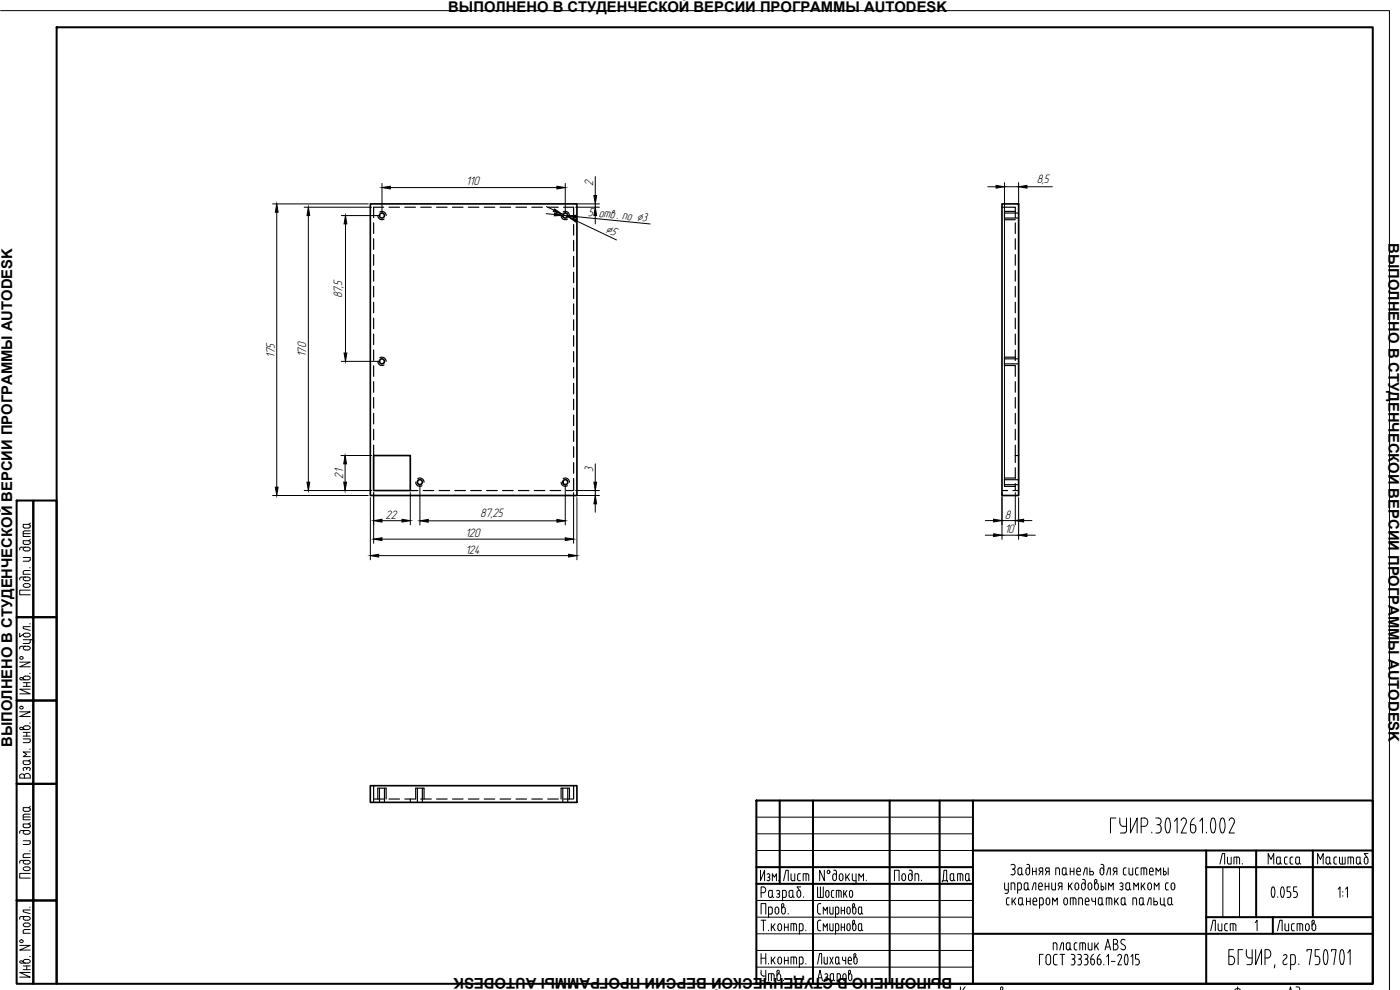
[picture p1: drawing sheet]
<svg xmlns="http://www.w3.org/2000/svg" width="420mm" height="297mm" viewBox="0 0 420 297" stroke-linecap="round" stroke-linejoin="round" font-family="sans-serif">
<g fill="none" stroke="#000" stroke-width=".5">
<path d="M111.1 61.2h62v87.5h-62zM300.7 61.2h5v87.5h-5zM112.1 136.7h11v10.5h-11zM111.1 235.7h62v5h-62z"/>
<circle cx="114.6" cy="64.7" r=".75"/>
<circle cx="169.6" cy="64.7" r=".75"/>
<circle cx="114.6" cy="108.4" r=".75"/>
<circle cx="126" cy="144.7" r=".75"/>
<circle cx="169.6" cy="144.7" r=".75"/>
</g>
<g fill="none" stroke="#000" stroke-width=".35">
<path d="M112.1 66.9v3.2M112.1 71.6v3.2M112.1 76.4v3.2M113.4 64.7a1.24 1.24 0 0 0 1.9 1.1M114 63.6a1.25 1.25 0 0 1 1.9 1.1M115.1 62.2h-3v3.1M116.7 62.2h3.2M121.5 62.2h3.2M126.3 62.2h3.1M131 62.2h3.2M135.8 62.2h3.2M140.5 62.2h3.2"/>
<path d="M145.3 62.2h3.2M150.1 62.2h3.2M154.8 62.2h3.2M159.6 62.2h3.2M164.4 62.2h3.1M168.4 64.7a1.24 1.24 0 0 0 1.9 1.1M169 63.6a1.24 1.24 0 0 1 1.9 1.1M169.1 62.2h3v3.6M172.1 67.4v3.1M172.1 72.1v3.2M172.1 76.9v3.2M300.7 62.2h4v3.1"/>
<path d="M301.5 63.9h4.2M301.5 65.4h4.2M304.7 63.4h-3.2v2.5h3.2M304.7 66.9v3.2M304.7 71.6v3.2M304.7 76.4v3.2M112.1 81.2v3.1M112.1 85.9v3.2M112.1 90.7v3.2M112.1 95.5v3.1M172.1 81.7v3.1M172.1 86.4v3.2"/>
<path d="M172.1 91.2v3.2M172.1 95.9v3.2M304.7 81.2v3.1M304.7 85.9v3.2M304.7 90.7v3.2M304.7 95.5v3.1M112.1 100.2v3.2M112.1 105v3.2M112.1 109.7v3.2M112.1 114.5v3.2M112.1 119.3v3.1M113.4 108.4a1.24 1.24 0 0 0 1.9 1.1"/>
<path d="M114 107.3a1.26 1.26 0 0 1 1.9 1.1M172.1 100.7v3.2M172.1 105.5v3.1M172.1 110.2v3.2M172.1 115v3.2M172.1 119.8v3.1M301.5 107.7h4.2M301.5 109.2h4.2M304.7 107.2h-3.2v2.5h3.2M304.7 100.2v3.2M304.7 105v3.2M304.7 109.7v3.2"/>
<path d="M304.7 114.5v3.2M304.7 119.3v3.1M112.1 124v3.2M112.1 128.8v3.2M112.1 133.6v3.1M172.1 124.5v3.2M172.1 129.3v3.2M172.1 134v3.2M172.1 138.8v3.2M304.7 136.7h1M304.7 124v3.2M304.7 128.8v3.2"/>
<path d="M304.7 133.6v5.2M123.1 147.2h2.3M124.8 144.7a1.24 1.24 0 0 0 1.8 1.1M125.4 143.6a1.25 1.25 0 0 1 1.9 1.1M127 147.2h3.2M131.8 147.2h3.1M136.5 147.2h3.2M141.3 147.2h3.2M146.1 147.2h3.1M150.8 147.2h3.2M155.6 147.2h3.2M160.3 147.2h3.2"/>
<path d="M165.1 147.2h3.2M168.4 144.7a1.24 1.24 0 0 0 1.9 1.1M169 143.6a1.24 1.24 0 0 1 1.9 1.1M172.1 143.6v3.6h-2.2M300.7 147.2h1.7M301.5 143.9h4.2M301.5 145.4h4.2M304 147.2h1.7M304.7 143.4h-3.2v2.5h3.2M304.7 140.3v3.2M304.7 145.1v2.1M112.1 235.7v5"/>
<path d="M112.1 239.7h3M113.4 239.7v-3.2h2.5v3.2M113.9 236.5v4.2M115.4 236.5v4.2M116.7 239.7h3.2M121.5 239.7h3.2M123.1 239.7v1M124.8 239.7v-3.2h2.5v3.2M125.3 236.5v4.2M126.3 239.7h3.1M126.8 236.5v4.2M131 239.7h3.2"/>
<path d="M135.8 239.7h3.2M140.5 239.7h3.2M145.3 239.7h3.2M150.1 239.7h3.2M154.8 239.7h3.2M159.6 239.7h3.2M164.4 239.7h3.1M168.4 239.7v-3.2h2.5v3.2M168.9 236.5v4.2M170.4 236.5v4.2M172.1 235.7v4h-3"/>
</g>
<g fill="none" stroke="#000" stroke-width=".6">
<path d="M17 8.2h395v287h-395zM5 150.2h5v35h-5zM10 150.2h7v35h-7zM5 185.2h5v25h-5zM10 185.2h7v25h-7zM5 210.2h5v25h-5zM10 210.2h7v25h-7zM5 235.2h5v35h-5zM10 235.2h7v35h-7zM227 240.2h185v55h-185zM234 240.2v25M244 240.2v55"/>
<path d="M267 240.2v55M282 240.2v55M292 240.2v55M292 255.2h120M362 255.2v40M377 255.2v20M394 255.2v20M5 270.2h5v25h-5zM10 270.2h7v25h-7zM227 260.2h65M227 265.2h65M362 260.2h50"/>
<path d="M362 275.2h50M382 275.2v5M292 280.2h120"/>
</g>
<g fill="none" stroke="#000" stroke-width=".3">
<path d="M.2 3.2h416.8v293.8M7 159.7v1.3h2.1M7 157.3h1.5a.56 .56 0 0 1 .6 .6 .56 .56 0 0 1-.6 .5h-1.3l-.2-.4zM9.1 156.9l-.6 .4M9.1 159.3h-1.6l-.5 .4M5.9 174l.3-.8 2.2-.1a.57 .57 0 0 1 .7 .6 .57 .57 0 0 1-.7 .6M7 162.9l.5 .4h1.3l.3-.4M7 167.3h2.1v.7l-.3 .3-1.8 .1M7 160.1h2.1M7.2 175.3l1.2-.2a.57 .57 0 0 1 .7 .6 .57 .57 0 0 1-.7 .5l-1.2-.2-.2-.3zM7.7 173.1a.57 .57 0 0 0-.7 .6 .57 .57 0 0 0 .7 .6M7.7 164.2a.57 .57 0 0 0-.7 .5 .57 .57 0 0 0 .7 .6h.7a.57 .57 0 0 0 .7-.6 .57 .57 0 0 0-.7-.5h-2.2l-.3 .8"/>
<path d="M7.7 174.3h.7M8.5 162.2a.53 .53 0 0 1 .6 .7M8.5 162.2h-1.5v.7M8.9 170.3h.2M9.1 161.8l-.6 .4M9.1 177.1h-3.2v1.4h3.2M9.1 171.2h-1.6l-.5 .4v.7h2.1M5.9 198.7h3.2l-3.2 1.4h3.2M5.9 190v1.1l1.2-.8M7 191.9l2.8 .1 .3 .9M7.2 190.1l1.2-.1a.57 .57 0 0 1 .7 .5 .57 .57 0 0 1-.7 .6l-1.2-.2-.2-.4zM7.7 193.9a.57 .57 0 0 0-.7 .6 .57 .57 0 0 0 .7 .5h.7a.57 .57 0 0 0 .7-.5 .57 .57 0 0 0-.7-.6l-2.2 .1-.3 .7"/>
<path d="M8.9 187.2h.2M9.1 191.9v.7l-.3 .4-1.8 .1M9.1 188h-2.1v.6l2.1 .5M5.9 213.6h3.2l-3.2 1.4h3.2M7 219.7h2.1M7 205.9h2.1M7 204.8h2.1M7.1 218.7l-.4-.4a.39 .39 0 0 0-.7 0 .39 .39 0 0 0 .4 .6h2M7.1 203.7l-.4-.3a.39 .39 0 0 0-.7 0 .39 .39 0 0 0 .4 .6h2a.57 .57 0 0 0 .7-.6 .57 .57 0 0 0-.7-.5h-.7a.57 .57 0 0 0-.7 .5 .57 .57 0 0 0 .7 .6M7.7 218.9a.57 .57 0 0 1-.7-.6 .57 .57 0 0 1 .7-.5h.7a.57 .57 0 0 1 .7 .5 .57 .57 0 0 1-.7 .6M8 204.8v1.1M8 219.7v1.2"/>
<path d="M8.9 216.9h.2M8.9 202h.2M9.1 206.8h-3.2l3.2 1.4h-3.2M6.1 232.4l.8-.2 .4 .6a.89 .89 0 0 1 .9-.7 .89 .89 0 0 1 .9 .7v.7h-3.2zM7 221.7h2.1v.7l-.3 .4h-1.8M7 220.9h2.1M7.3 232.8v.7M7.5 229.4h1M8 230.7a.55 .55 0 0 0-.8-.4 .55 .55 0 0 0-.1 .9M8 230.7a.55 .55 0 0 1 .8-.4 .55 .55 0 0 1 .1 .9M8 230.7v.2M8.5 228.3a.56 .56 0 0 1 .6 .5 .56 .56 0 0 1-.6 .6"/>
<path d="M8.5 228.3h-1.5v.9l.5 .2M8.9 224.8h.2M9.1 227.9l-.6 .4M9.1 225.6h-2.1l1 .7-1 .7h2.1M6.4 258.1l-.4 .2-.1 .7M6.4 258.1h2M7 252.3h2.1v.7M7 242.3h1.5a.56 .56 0 0 1 .6 .6 .56 .56 0 0 1-.6 .5h-1.3l-.2-.4zM7 245.1h2.1M7.7 258.1a.57 .57 0 0 0-.7 .6 .57 .57 0 0 0 .7 .5l.7 .1a.57 .57 0 0 0 .7-.6 .57 .57 0 0 0-.7-.6M7.7 249.2a.57 .57 0 0 0-.7 .5 .57 .57 0 0 0 .7 .6h.7a.57 .57 0 0 0 .7-.6 .57 .57 0 0 0-.7-.5h-2.2l-.3 .8M8.5 247.2l.6 .4"/>
<path d="M8.5 247.2h-1.5v.7l.2 .4a1.83 1.83 0 0 0 1.8-.2l.1-.5M8.9 255.3h.2M9.1 253l-.6 .4h-1.5M9.1 246.8l-.6 .4M9.1 241.9l-.6 .4M9.1 256.2h-1.6l-.5 .4v.7h2.1M9.1 244.3h-1.6l-.5 .4v1.3h2.1M227 255.2h65M227 250.2h65M227 245.2h65M303.4 259.5a.73 .73 0 0 1 1.2 .3 .73 .73 0 0 1-.8 1M308.2 259.4h.6l.2 .5"/>
<path d="M309 259.9v1.9M330.4 259.4l.8 .2 .1 2.2a.57 .57 0 0 1-.6 .7 .57 .57 0 0 1-.6-.7v-.7a.57 .57 0 0 1 .6-.7 .57 .57 0 0 1 .6 .7M334.9 245.4h-1.6v4.5M336.1 245.4a2.38 2.38 0 0 0 .4 2.3l.6 .2M337.1 247.9h1M338.1 245.4l-.1 4.1-.3 .4h-1.4M339.3 245.4v4.5l2-4.5v4.5M342.5 247.9h1a1.28 1.28 0 0 0 1-1.2 1.28 1.28 0 0 0-1-1.3h-1v4.5M345.7 249.7v.2M346.9 245.4h.8a1.03 1.03 0 0 1 .8 1 1.03 1.03 0 0 1-.8 1M347.3 247.4h.4M347.7 247.4a.92 .92 0 0 1 .8 1"/>
<path d="M348.5 248.9a.92 .92 0 0 1-.8 1h-.8M348.5 248.4v.5M350.9 245.7l.4 1.7-.4 2.3M350.9 245.7l-.4-.3a3.1 3.1 0 0 0-.6 3.7l.4 .8 .6-.2M352.5 246.4l.8-1v4.5M354.5 246.2a.87 .87 0 0 1 1.2-.6 .87 .87 0 0 1 .2 1.4M355.9 247l-1.4 2.9h1.6M357.3 247.4h.8M358.1 247.4a1.31 1.31 0 0 1 .9 1.3 1.31 1.31 0 0 1-.9 1.2 .92 .92 0 0 1-.8-1v-1.5M358.5 245.4l-1 1-.2 1M360.1 246.4l.8-1v4.5M362.1 249.7v.2"/>
<path d="M363.8 245.5l.3-.1a3.1 3.1 0 0 1 .6 3.7l-.2 .6-.4 .2a3.1 3.1 0 0 1-.6-3.7zM366.1 259.3l.7-3.2h.7v3.2M366.6 245.5l.3-.1a3.1 3.1 0 0 1 .6 3.7l-.2 .6-.4 .2a3.1 3.1 0 0 1-.6-3.7zM368.4 257.2v1.8l.4 .2 .7 .1v-2.1M368.9 246.2a.87 .87 0 0 1 1.2-.6 .87 .87 0 0 1 .2 1.4M370.4 247l-1.5 2.9h1.6M371.2 257.2v2.1M371.6 257.2l.4 .5v1.6M371.6 257.2h-1.3v2.1M372.9 259.1v.2M5.9 275.4v.4M7.2 277.1l1.2-.2a.57 .57 0 0 1 .7 .6 .57 .57 0 0 1-.7 .6l-1.2-.2-.2-.4z"/>
<path d="M7.2 260.3l1.2-.2a.57 .57 0 0 1 .7 .6 .57 .57 0 0 1-.7 .5l-1.2-.1-.2-.4zM7.7 275a.57 .57 0 0 0-.7 .5 .57 .57 0 0 0 .7 .6h.7a.57 .57 0 0 0 .7-.6 .57 .57 0 0 0-.7-.5h-2l-.5 .4M8.9 272.2h.2M9.1 278.9h-1.6l-.5 .4v.7h2.1M9.1 273h-2.1v.6l2.1 .5M9.1 262.1h-3.2v1.4h3.2M227 275.2h65M227 270.2h65M228.2 261.1v3.2l1.3-3.2v3.2M228.4 267.9h.7a.89 .89 0 0 0 .7-.9 .89 .89 0 0 0-.7-.9h-.7v3.2M228.4 274.3v-3.2h1.4v3.2M228.4 276.1h1.4"/>
<path d="M229.1 276.1v3.2M230.2 262.3a.53 .53 0 0 1 .9 .1 .53 .53 0 0 1-.4 .8M230.4 263.2h.3M230.7 279.1v.2M230.7 274.3h.7M230.7 263.2a.52 .52 0 0 1 .3 .8 .52 .52 0 0 1-.8 .1M231.3 272.1l.4 .3a1.84 1.84 0 0 1-.1 1.8l-.3 .1M231.4 272.2h-.7v3.1M231.5 277.2v2.1M231.8 268.7l-.5 .5M231.8 268.7l.4 .5M231.8 268.7v-1.5h-.7l-.4 .2v1.3a.53 .53 0 0 0 .7 .6"/>
<path d="M231.8 264.3v-2.1l.6 1 .6-1v2.1M231.9 278l.7 1.3M232.6 277.2l-1.1 1.3M232.8 272.4l.4-.3a1.3 1.3 0 0 1 .2 2.1h-.4l-.3-.4zM233.3 268.2h.3M233.4 277.8a.57 .57 0 0 1 .6-.7 .57 .57 0 0 1 .6 .7v.7a.57 .57 0 0 1-.6 .7 .57 .57 0 0 1-.6-.7M233.5 277.9v.6M233.6 268.2a.55 .55 0 0 1 .3 .8 .55 .55 0 0 1-.9 .1M233.6 267.2l.4 .5-.4 .5M234.8 272.3l.4-.5a.38 .38 0 0 0-.1-.6 .38 .38 0 0 0-.5 .3v2a.57 .57 0 0 0 .5 .8 .57 .57 0 0 0 .6-.7v-.7a.57 .57 0 0 0-.6-.8 .57 .57 0 0 0-.5 .8M234.9 269.3h.7M235.4 277.2v2.1"/>
<path d="M235.4 278.2h1.1M235.6 267.2h-.7v3.1M236 267.7l-.1 1.3-.4 .2M236.5 274.1v.2M236.5 277.2v2.1M236.8 267.7v1a.56 .56 0 0 0 .6 .6 .56 .56 0 0 0 .5-.6M237.2 267.2h.7v1.5M237.4 279.3v-2.1h1.4l.2 .5 .1 1.6M237.9 268.7l.5 .5M238.2 277.2v2.1M239.2 267.9v.7a.57 .57 0 0 0 .5 .7 .57 .57 0 0 0 .6-.7v-.7M239.9 279.3l.9-.1a1.83 1.83 0 0 0 .1-1.8l-.3-.2h-.7v3.1"/>
<path d="M241.2 269.1v.2M241.9 279.1v.2M245.4 266.1v3.2h1.7v-3.2M246.2 266.1v3.2M246.3 271.1l-.6 .1-.3 .4v1.9l.3 .7 .6 .1M246.3 276.1l-.6 .1-.3 .4v1.9l.3 .7 .6 .1M247.1 274.3v-2.1l.6 1 .6-1v2.1M247.1 279.3v-2.1l.6 1 .6-1v2.1M247.4 261.1v3.2l-1.4-3.2v3.2M247.9 267.3l.4-.2a1.41 1.41 0 0 1 .2 2.1h-.4l-.3-.4zM249 272.2v1.5l.4 .6h.6v-2.1M249 277.2l.1 1.8 .3 .2 .6 .1v-2.1"/>
<path d="M250.2 261.1l.8 .3v2.1a.57 .57 0 0 1-.5 .8 .57 .57 0 0 1-.6-.7v-.8a.57 .57 0 0 1 .6-.7 .57 .57 0 0 1 .5 .7M250.3 267.2h-.6l-.2 .5 .1 1.3 .7 .3M250.8 274.3h.6l.3-.3-.2-1.8h-.7v3.1M250.8 279.3l.6-.1 .3-.2v-1.3l-.3-.5h-.6v3.1M251 269.3v-2.1h1.3l.2 2.1M251.7 267.2v2.1M252 262.4l.4-.3a1.3 1.3 0 0 1 .2 2.1h-.4l-.3-.4zM252.5 272.2v2.1M252.5 277.2v2.1M252.5 273.2h.9M252.5 278.2h.9M253.2 267.2v2.1"/>
<path d="M253.4 272.2v2.1M253.4 277.2v2.1M253.6 268l.6 1.3M253.8 262.2v2.1M254.2 267.2l-1 1.4M254.3 263l.7 1.3M254.3 272.4l.4-.3a1.4 1.4 0 0 1 .2 2.1h-.4l-.3-.4zM254.3 277.3l.4-.2a1.4 1.4 0 0 1 .2 2.1h-.4l-.3-.4zM255 262.2l-1.2 1.4M255.1 267.3l.3-.2a1.41 1.41 0 0 1 .2 2.1h-.4l-.3-.4zM255.8 262.2v1.8l.4 .3h.7M255.9 272.9a.52 .52 0 0 1 .5-.8 .52 .52 0 0 1 .5 .8v.7a.53 .53 0 0 1-.5 .7 .53 .53 0 0 1-.5-.8"/>
<path d="M255.9 277.8a.52 .52 0 0 1 .5-.7 .52 .52 0 0 1 .5 .7v.7a.53 .53 0 0 1-.5 .7 .53 .53 0 0 1-.5-.7M256.1 272.3l.4-.6-.3-.6-.3 .4v2.1M256.1 277.3l.4-.6-.3-.6-.3 .4v2M256.9 262.2v2.8l-1 .3M257.8 264.3v-2.1l.7 1 .7-1v2.1M258.6 273.7v-1.5l-.6-.1-.3 .3-.1 1.3a.49 .49 0 0 0 .5 .6 .49 .49 0 0 0 .5-.6l.3 .6M258.6 278.7v-1.5h-.6l-.3 .2-.1 1.3a.49 .49 0 0 0 .5 .6 .49 .49 0 0 0 .5-.6l.3 .5M260 264.1v.2M268.4 264.3v-3.2h1.4v3.2M271.8 262.8a.57 .57 0 0 0-.6-.7 .57 .57 0 0 0-.5 .7v.8a.57 .57 0 0 0 .5 .7 .57 .57 0 0 0 .6-.8M271.8 262.9v.7M272.9 261.1l.8 .3v2.1a.57 .57 0 0 1-.5 .8 .57 .57 0 0 1-.6-.7v-.8a.57 .57 0 0 1 .6-.7 .57 .57 0 0 1 .5 .7"/>
<path d="M274.6 264.3v-2.1h.7l.3 .2 .1 1.9M276.6 264.1v.2M301.5 264.9v1.8l.4 .3h.7M302.6 264.9l-.1 2.9-.3 .3h-.6M302.9 269.4l-.6 .1-.3 .4 .1 1.3 .8 .3M303.4 267v-2.1h.7l.4 .3 .1 1.8M303.7 269.4v2.1M304 260.7a.86 .86 0 0 1 .6 1.2 .86 .86 0 0 1-1.2 .4M304.1 270.3l.7 1.2M304.8 269.4l-1.1 1.4M305.4 267l.9-.1a1.84 1.84 0 0 0 .2-1.7l-.4-.3h-.7v3.2M305.9 269.5l.9-.1v1.6a.56 .56 0 0 1-.6 .5 .56 .56 0 0 1-.5-.5z"/>
<path d="M305.9 260.4l-.4 .5 .1 1.3 .3 .3M305.9 260.4h.7v1.6M306.6 262l.4 .5M306.6 262a.53 .53 0 0 1-.7 .5M306.8 271l.4 .5M307.6 265l.9-.1v1.6a.56 .56 0 0 1-.6 .5 .56 .56 0 0 1-.5-.5zM308.1 269.4v2.1M308.1 270.5h1.1M308.5 266.5l.4 .5M309 261.1a.57 .57 0 0 0-.6-.7 .57 .57 0 0 0-.5 .7v.7a.57 .57 0 0 0 .5 .7 .57 .57 0 0 0 .6-.7M309.2 269.4v2.1M309.7 267l.6-2.1h.6v2.1"/>
<path d="M309.8 260.4v2.1M309.8 261.5h1.2M310 270.5h1.2a.63 .63 0 0 0-.4-1 .63 .63 0 0 0-.8 .6l.2 1.3 1 .1M311 260.4v2.1M311.7 266.5l.2 .4 .9 .1M311.7 266h1.1a.63 .63 0 0 0-.3-1 .63 .63 0 0 0-.8 .6v.9M312 271.5h.7M312.4 261.5l-.6 1M312.7 269.4l.3 .3a1.83 1.83 0 0 1-.1 1.7l-.2 .1M312.7 269.4h-.7v3.2M312.9 261.5l-.7-.1-.3-.2a.52 .52 0 0 1 .3-.8h.7v2.1M313.7 264.9v2.1"/>
<path d="M313.7 266h1.1M314.1 269.6l.4-.2a1.3 1.3 0 0 1 .2 2h-.4l-.3-.3zM314.3 261.5l-.5 1M314.8 264.9v2.1M314.9 261.5l-.7-.1-.4-.2a.52 .52 0 0 1 .4-.8h.7v2.1M315.6 264.9v1.6l.4 .5h.7v-2.1M315.9 271.5v-2.1l.7 1.1 .7-1.1v2.1M316.8 262.5v-2.1h.7l.4 .3 .1 1.8M318 264.9l-.4 .5 .4 .5M318 264.9h.7v2.1M318 266h.7M318.1 266l-.5 1"/>
<path d="M319.4 269.6l.4-.2a1.3 1.3 0 0 1 .2 2h-.4l-.3-.3zM319.9 262l.4 .5M319.9 262v-1.6h-.7l-.3 .3-.1 1.3a.52 .52 0 0 0 .7 .5M319.9 262l-.4 .5M320.7 264.9v2.1M321.1 265.8l.7 1.2M321.2 261.5h1.1M321.2 260.4v2.1M321.2 271.5v-2.1l1.5 .1 .2 .4v1.6M321.8 264.9l-1.1 1.4M322.1 269.4v2.1M322.3 260.4v2.1"/>
<path d="M322.8 265.1l.4-.2a1.3 1.3 0 0 1 .2 2h-.4l-.3-.3zM323.2 261.5h1.1a.63 .63 0 0 0-.3-1 .63 .63 0 0 0-.8 .6v1.1l.4 .3M323.6 262.5h.7M323.7 271.5v-2.1h.7l.4 .3 .1 1.8M324.9 263.9h.4M325.1 262.5l.6-2.1h.5v2.1M325.3 263.8l.4 .6v1.9a.57 .57 0 0 1-.6 .7 .57 .57 0 0 1-.5-.7v-.7a.57 .57 0 0 1 .5-.7 .57 .57 0 0 1 .6 .7M325.7 270.5h1.1a.63 .63 0 0 0-.3-1 .63 .63 0 0 0-.8 .6l.2 1.3 .9 .1M326.7 265.1l.4-.2a1.3 1.3 0 0 1 .2 2h-.4l-.3-.3zM327.1 260.4v2.1h.7M327.1 261.5h.7M327.7 269.4l.2 1 .9 .1"/>
<path d="M327.8 261.4l.4 .6-.4 .5M328.8 265l.3-.4a.38 .38 0 0 0 0-.7 .38 .38 0 0 0-.6 .4v2a.57 .57 0 0 0 .6 .7 .57 .57 0 0 0 .5-.7v-.7a.57 .57 0 0 0-.5-.7 .57 .57 0 0 0-.6 .7M328.8 269.4v2.1M329.8 269.5l1-.1v1.6a.56 .56 0 0 1-.6 .5 .56 .56 0 0 1-.6-.5zM330.5 264.9v2.1l.6-.1 .1-.7-.7-.2M330.7 271l.5 .5M331.9 264.9v2.1M332 271.5v-2.1l1.5 .1 .2 .4v1.6M332.1 262.5l.6-2.1h.5v2.1M332.7 267v-2.1l.7 1.1 .7-1.1v2.1M332.8 269.4v2.1M334.5 269.4v2.1"/>
<path d="M334.6 261.5l-.5 1M334.9 270.3l.8 1.2M335.2 261.5l-.7-.1-.4-.2a.52 .52 0 0 1 .4-.8h.7v2.1M335.7 269.4l-1.2 1.4M336.1 265.1a.55 .55 0 0 1 .9 0 .55 .55 0 0 1-.4 .8M336.3 266h.3M336.6 266a.55 .55 0 0 1 .4 .8 .55 .55 0 0 1-.9 0M336.7 269.5l.9-.1v1.6a.56 .56 0 0 1-.6 .5 .56 .56 0 0 1-.5-.5zM337.6 271l.4 .5M338 260.4l-.7 .1-.2 .4 .1 1.3 .8 .3M338.1 265l.9-.1v1.6a.56 .56 0 0 1-.6 .5 .56 .56 0 0 1-.5-.5zM338.8 260.4l.1 1.8 .3 .3h.7v-2.1"/>
<path d="M339 266.5l.4 .5M340 271.5v-2.1h.7l.3 .3 .1 1.8M340.3 267v-2.1l.7 1.1 .7-1.1v2.1M341.6 260.4l-.6 .1-.2 .4v1.3l.8 .3M342.5 262.5v-2.1l1.4 .1 .2 .4v1.6M342.5 264.9v2.1M342.9 265.8l.7 1.2M343.1 271v-1.6h-.7l-.4 .3-.1 1.3a.56 .56 0 0 0 .6 .5 .56 .56 0 0 0 .6-.5l.4 .5M343.3 260.4v2.1M343.6 264.9l-1.1 1.4M344.3 271.5l.6-2.1h.6v2.1M344.6 265.1l.4-.2a1.3 1.3 0 0 1 .2 2h-.4l-.3-.3z"/>
<path d="M345 261.5h1.1a.63 .63 0 0 0-.3-1 .63 .63 0 0 0-.8 .6l.2 1.3 .9 .1M346.3 269.4v2.1l.9-.1 .2-.4-.2-.5h-.9M346.4 267v-2.1l.7 1.1 .7-1.1v2.1M346.9 262.5v-2.1l.8 1.1 .7-1.1v2.1M348.2 269.4v1.6l.5 .5h.7v-2.1M349.2 260.4v2.1l.6-.1 .2-.7-.8-.2M349.4 271.5h.2v.5M350.6 260.4v2.1M350.6 264.9l-.6 .1-.2 .4v1.3l.8 .3M350.7 269.5l.9-.1v1.6a.56 .56 0 0 1-.6 .5 .56 .56 0 0 1-.5-.5zM351.6 271l.4 .5M351.6 265.1l.4-.2a1.3 1.3 0 0 1 .2 2h-.4l-.3-.3z"/>
<path d="M367 260.2v15M372 260.2v15M376.7 276.8l.6-.7v3.2M381.9 266.1h.2a2.53 2.53 0 0 1 0 3.2 2.62 2.62 0 0 1-.2-3.2zM383.4 279.3l.7-3.2h.7v3.2M383.5 269.1v.2M384.7 266.1h.2a2.49 2.49 0 0 1 0 3.2 2.62 2.62 0 0 1-.2-3.2zM385.6 277.2l.1 1.8 .3 .2 .7 .1v-2.1M387.3 266.1h-1v1.4a.91 .91 0 0 1 1.1 .9 .91 .91 0 0 1-1.1 .9M388.4 277.2h-.6l-.2 .5 .1 1.3 .7 .3M389.2 266.1h-1v1.4l.8 .1 .4 .6M389.3 279.3v-2.1h1.2l.4 .2v1.9"/>
<path d="M389.4 268.6l-.4 .6-.8 .1M389.4 268.2v.4M390.1 277.2v2.1M392 277.3l.4-.2a1.3 1.3 0 0 1 .2 2.1h-.5l-.3-.4zM394 277.3l.3-.5a.38 .38 0 0 0 0-.6 .38 .38 0 0 0-.5 .3v2a.57 .57 0 0 0 .5 .7 .57 .57 0 0 0 .6-.7v-.7a.57 .57 0 0 0-.6-.7 .57 .57 0 0 0-.5 .7M401.6 266.8l.6-.7v3.2M403 267.5v.2M403 268.7v.2M403.8 266.8l.6-.7v3.2M5.9 283.7h3.2l-3.2 1.4h3.2M6.7 288.4a.39 .39 0 0 0-.7 0 .39 .39 0 0 0 .4 .6h2a.57 .57 0 0 0 .7-.6 .57 .57 0 0 0-.7-.5h-.7a.57 .57 0 0 0-.7 .5 .57 .57 0 0 0 .7 .6M6.7 288.4l.4 .3"/>
<path d="M7 290.9h2.1M7 289.8h2.1M8 289.8v1.1M8.9 287h.2M9.1 291.8h-3.2l3.2 1.4h-3.2M227 280.2h65M227 290.2h65M227 285.2h65M228.4 291.1v.9a.8 .8 0 0 0 .7 .8l.7 .1M228.4 286.1v3.1M228.4 287.5h1.4M229.8 291.1l-.1 2.9-.3 .2-.8 .1"/>
<path d="M229.8 286.1v3.1M230.7 294.3v-2.2l1.4 .1 .2 .5v1.6M230.7 289.1v.1M231.5 287.2v2M231.5 292.1v2.2M231.9 288l.7 1.2M232.6 287.2l-1.1 1.4M233.4 292.3l.4-.4a.38 .38 0 0 0-.1-.7 .38 .38 0 0 0-.5 .3v2.1a.57 .57 0 0 0 .5 .7 .57 .57 0 0 0 .6-.7v-.7a.57 .57 0 0 0-.6-.8 .57 .57 0 0 0-.5 .8M233.4 287.8a.57 .57 0 0 1 .6-.7 .57 .57 0 0 1 .6 .7v.8a.57 .57 0 0 1-.6 .6 .57 .57 0 0 1-.6-.7M233.5 287.9v.7M235.1 294.1v.2M235.4 287.2v2"/>
<path d="M235.4 288.2h1.1M236.5 287.2v2M237.4 289.2v-2h1.4l.2 .5 .1 1.5M238.2 287.2v2M239.9 289.2h.9a1.83 1.83 0 0 0 .1-1.8l-.3-.2h-.7v3.1M241.9 289.1v.1M245.4 289.2l.6-3.1h.6v3.1M245.4 294.3l.7-3.2 .7 3.2M245.6 293.4h1M247.3 287.2v1.5l.4 .5h.6v-2M247.6 292.3a.53 .53 0 0 1 .8 .1 .53 .53 0 0 1-.4 .8M247.8 293.2h.3"/>
<path d="M248 293.2a.52 .52 0 0 1 .4 .8 .52 .52 0 0 1-.8 .1M249 287.2l1 2M249.3 292.2l.8-.1v1.6l-.3 .6-.6-.3zM250 287.2l-1 2M250.1 293.7l.4 .5M250.9 287.2h.8v1.5l-.3 .5a.47 .47 0 0 1-.6-.5zM251.2 294.3l.6-.1 .4-.2v-1.3l-.3-.6h-.7v3.2M251.7 288.7l.4 .5M252.8 287.2l.2 .9 .8 .1M253.1 292.4l.3-.3a1.4 1.4 0 0 1 .2 2.1h-.3l-.3-.4zM253.8 287.2v2M254.6 288.2h.9v-.4a.52 .52 0 0 0-.5-.7 .52 .52 0 0 0-.4 .8v1.1l.3 .2h.6"/>
<path d="M254.9 292.3l.4-.6-.3-.6-.3 .4v2.1a.52 .52 0 0 0 .5 .7 .52 .52 0 0 0 .5-.7v-.7a.52 .52 0 0 0-.5-.8 .52 .52 0 0 0-.5 .8M256.3 287.8a.52 .52 0 0 1 .4-.7 .52 .52 0 0 1 .5 .7v.8a.52 .52 0 0 1-.5 .6 .52 .52 0 0 1-.4-.7M256.5 287.3l.4-.6-.3-.6-.3 .4v2.1M288.2 296.1v.9M289.6 296.1l-.6 .9M300.3 297v-.5a.38 .38 0 0 1 .4-.4 .38 .38 0 0 1 .3 .6l-.3 .3M313.1 286.3h-1.1v3.2M314.1 286.6a.7 .7 0 0 1 .8-.2 .7 .7 0 0 1 .4 .8v1.4a.72 .72 0 0 1-.7 .9 .72 .72 0 0 1-.7-.9zM316.1 285v-2.1h.7l.3 .3 .1 1.8M317.3 286.3l-.8 .1-.3 .4-.1 1.9 .4 .7 .8 .1M318.1 285l.5-2.1h.6v2.1M318.1 286.3h1.4"/>
<path d="M318.8 286.3v3.2M320.2 283l.9-.1v1.6a.56 .56 0 0 1-.5 .5 .56 .56 0 0 1-.6-.5zM321.1 284.5l.4 .5M321.5 286.3h.5a.72 .72 0 0 1 .6 .8 .72 .72 0 0 1-.6 .7M321.8 287.8h.2M322 287.7a.92 .92 0 0 1 .6 1.2 .92 .92 0 0 1-1.1 .6M322.8 282.9l-.4 .5v1.3l.4 .3M322.8 285h.4M322.8 282.9h.4M323.4 286.3h.6a.72 .72 0 0 1 .5 .8 .72 .72 0 0 1-.5 .7M323.7 287.8h.3M324 287.7a.92 .92 0 0 1 .5 1.2 .92 .92 0 0 1-1.1 .6"/>
<path d="M324.1 285v-2.1h1.2l.4 .3v1.8M324.9 282.9v2.1M325.4 286.3h.6a.72 .72 0 0 1 .5 .8 .72 .72 0 0 1-.5 .7M325.7 287.8h.3M326 287.7a.92 .92 0 0 1 .5 1.2 .92 .92 0 0 1-1.1 .6M326.6 282.9v1.8l.4 .3h.7v-2.1M327.4 287.8h.5M327.9 287.8a.88 .88 0 0 1 .6 .9 .88 .88 0 0 1-.8 .7l-.3-.3v-1.3M328.2 286.3l-.7 .7-.2 .7M328.5 282.9v2.1M329 283.8l.7 1.2M329.3 287.8h.6a.88 .88 0 0 1 .5 .9 .88 .88 0 0 1-.7 .7l-.3-.3z"/>
<path d="M329.7 282.9l-1.2 1.4M330.2 286.3l-.7 .7-.2 .7M331.3 289.3v.2M331.6 285l.9-3.1 .8 3.1M331.9 284.1h1.2M332.1 287.1l.6-.8v3.2M333.5 288.5h1.1M334.1 283.3h.7M334.8 281.8a.72 .72 0 0 1 .6 .7 .72 .72 0 0 1-.6 .7M334.8 281.9h-.7v3.1h.7a.89 .89 0 0 0 .7-.9 .89 .89 0 0 0-.7-.9M335.5 286.9a.61 .61 0 0 1 .9-.5 .61 .61 0 0 1 .1 1l-1 2.1h1.1M336.9 281.8l.7 .2"/>
<path d="M336.9 281.9a.74 .74 0 0 0-.5 .5 .74 .74 0 0 0 .3 .8l.8 .5a.76 .76 0 0 1 .1 1.2 .76 .76 0 0 1-1.2-.2M337.8 286.4l.2-.1a2.53 2.53 0 0 1 0 3.2 2.62 2.62 0 0 1-.2-3.1zM339.4 287.1l.6-.8v3.2M341.8 286.3h-1v1.5a.92 .92 0 0 1 1.1 .6 .92 .92 0 0 1-.6 1.1h-.5M370.2 284.9h-1.4v4.5h.9a1.34 1.34 0 0 0 .8-1.2 1.34 1.34 0 0 0-.8-1.3h-.9M370.6 297a1.03 1.03 0 0 1 1.7 0M371.4 296.1v.9M373 284.9h-1.4v4.5M374 284.9a2.26 2.26 0 0 0 .6 2.5h1.2M374.2 289.4h1.1M375.8 284.9v3.8l-.2 .5-.3 .2M376.8 284.9v4.5l1.8-4.5v4.5"/>
<path d="M379.6 287.4h.9a1.33 1.33 0 0 0 .9-1.2 1.33 1.33 0 0 0-.9-1.3h-.9v4.5M382.6 289.4l-.2 1M385.1 286.7a.59 .59 0 0 1 1-.2 .59 .59 0 0 1-.1 .9l-.8 .8a.73 .73 0 0 0 0 1.1 .73 .73 0 0 0 1.1-.1M387.3 289.4h.9M388.7 287.2l-.3-.7-1.1-.1v4.5M388.7 287.2v1.8l-.5 .4M389.8 289.2v.2M392.2 285.4v-.5h1.4l-.7 4.5M395.9 284.9h-1.2v2a1.33 1.33 0 0 1 1.4 .9 1.33 1.33 0 0 1-.4 1.6h-1M397.6 285l.2-.1a3.4 3.4 0 0 1 .6 3.7l-.2 .6-.4 .2a3.4 3.4 0 0 1-.5-3.7zM399.6 285.4v-.5h1.4l-.7 4.5M403.1 285.2l-.4-.3a3.4 3.4 0 0 0-.5 3.7l.4 .8 .5-.2"/>
<path d="M403.1 285.2l.3 1.7-.3 2.3M404.5 285.9l.7-1v4.5"/>
<circle cx="6.4" cy="197.5" r=".48"/>
<circle cx="6.4" cy="212.4" r=".48"/>
<circle cx="248.6" cy="261.6" r=".48"/>
<circle cx="6.4" cy="282.5" r=".48"/>
</g>
<!-- layer: 0 -->
<g fill="none" stroke="#000" stroke-width=".3">
<path d="M114.6 55v9M117.1 56.3h50M169.6 55v9M178.6 53v5.7M296.4 56h2.5M301.5 54.8v90.5M301.5 56h4.2M305.7 54.8v90.5M308.2 56h7.6M81.8 61.2h28.7M83.1 63.7v82.5M91.3 62.2h20.2"/>
<path d="M92.5 64.7v80M102.4 64.7h11.6M103.7 67.2v38.7M163.9 64.1l2.5 .3M164 62l2.3 1.1M168.5 64.1l2.3 1.1M168.9 64.6l1.5 .2M172.8 61.2h7.1M172.8 62.2h7.1M172.9 65l22.2 2.2M173 66.3l12 5.7M178.6 61.2v1"/>
<path d="M178.6 64.7v2.5M102.4 108.4h11.6M102.3 136.7h9.2M103.6 139.2v5.5M178.6 139.2v5.5M81.8 148.7h28.7M91.3 147.2h20.2M111.1 149.3v18.7M112.1 147.8v15.2M114.6 156.2h6M123.1 147.8v9.7M126 145.3v12.2"/>
<path d="M128.5 156.3h38.6M169.6 145.3v12.2M172.1 147.8v15.2M172.8 148.7h7.1M172.8 147.2h7.1M173.1 149.3v18.7M178.6 147.2v1.5M178.6 151.2v2.5M295.7 156.2h2.5M300.7 156.2h4M300.7 147.8v14M304.7 147.8v9.6"/>
<path d="M305.7 149.3v12.5M307.2 156.2h2.5M113.6 166.7h57M114.6 161.8h55M295.7 160.6h2.5M300.7 160.6h5M308.2 160.6h2.5"/>
</g>
<g fill="#000" stroke="#000" stroke-width=".3">
<path d="M114.6 56.3l2.5-.4v.8zM167.1 55.9l2.5 .4-2.5 .4zM178.2 58.7h.9l-.5 2.5zM298.9 55.6l2.6 .4-2.6 .4zM305.7 56l2.5-.4v.8zM83.1 61.2l.4 2.5h-.9zM92.5 62.2l.5 2.5h-.9zM103.7 64.7l.4 2.5h-.8zM166.4 62.7l2.1 1.4-2.4-.7zM166.4 63.9l2.5 .7-2.5 .2zM170.4 64.8l2.5-.2-.1 .8zM170.8 65.2l2.4 .7-.4 .8z"/>
<path d="M178.6 62.2l.5 2.5h-.9zM103.3 105.9h.8l-.4 2.5zM103.6 136.7l.4 2.5h-.8zM82.6 146.2h.9l-.4 2.5zM92.1 144.7h.9l-.5 2.5zM103.2 144.7h.8l-.4 2.5zM112.1 156.2l2.5-.4v.8zM120.6 155.8l2.5 .4-2.5 .4zM126 156.3l2.5-.5v.9zM167.1 155.8l2.5 .5-2.5 .4zM178.6 148.7l.5 2.5h-.9zM178.2 144.7h.9l-.5 2.5z"/>
<path d="M298.2 155.8l2.5 .4-2.5 .4zM304.7 156.2l2.5-.4v.8zM111.1 166.7l2.5-.4v.8zM112.1 161.8l2.5-.5v.9zM169.6 161.3l2.5 .5-2.5 .4zM170.6 166.3l2.5 .4-2.5 .4zM298.2 160.2l2.5 .4-2.5 .4zM305.7 160.6l2.5-.4v.8z"/>
</g>
<text font-size="7.1" x="281.9" y="266">Дата</text>
<g font-size="6.6">
<text x="379.6" y="260.3">Масса</text>
<text x="394.4" y="260.3">Масштаб</text>
<text x="234.2" y="265.6">Лист</text>
<text x="362.3" y="280.5">Лист</text>
</g>
<g font-size="4.4">
<text x="134.5" y="3.5">ВЫПОЛНЕНО В СТУДЕНЧЕСКОЙ ВЕРСИИ ПРОГРАММЫ AUTODESK</text>
<text x="416.7" y="72.9" transform="rotate(90 416.7 72.9)">ВЫПОЛНЕНО В СТУДЕНЧЕСКОЙ ВЕРСИИ ПРОГРАММЫ AUTODESK</text>
<text x="3.7" y="224.2" transform="rotate(-90 3.7 224.2)">ВЫПОЛНЕНО В СТУДЕНЧЕСКОЙ ВЕРСИИ ПРОГРАММЫ AUTODESK</text>
<text x="285.8" y="293.6" transform="rotate(180 285.8 293.6)">ВЫПОЛНЕНО В СТУДЕНЧЕСКОЙ ВЕРСИИ ПРОГРАММЫ AUTODESK</text>
</g>
<g font-size="3.8">
<text x="139.9" y="55.7">110</text>
<text x="178" y="55.7" transform="rotate(-90 178 55.7)">2</text>
<text x="311.1" y="55">8,5</text>
<text x="176.4" y="64.7" transform="rotate(6 176.4 64.7)">5 отв.по ∅3</text>
<text x="181.5" y="69.6" transform="rotate(25 181.5 69.6)">∅5</text>
<text x="102.7" y="89.5" transform="rotate(-90 102.7 89.5)">87,5</text>
<text x="82.4" y="107.3" transform="rotate(-90 82.4 107.3)">175</text>
<text x="91.9" y="107.2" transform="rotate(-90 91.9 107.2)">170</text>
<text x="102.9" y="143.6" transform="rotate(-90 102.9 143.6)">21</text>
<text x="178" y="141.7" transform="rotate(-90 178 141.7)">3</text>
<text x="115.7" y="155.6">22</text>
<text x="144.1" y="155.3">87,25</text>
<text x="301.6" y="155.6">8</text>
<text x="139.7" y="161.1">120</text>
<text x="301.5" y="160">10</text>
<text x="139.7" y="166.1">124</text>
</g>
<text font-size="3.5" x="386.3" y="298.1">A3</text>
</svg>
